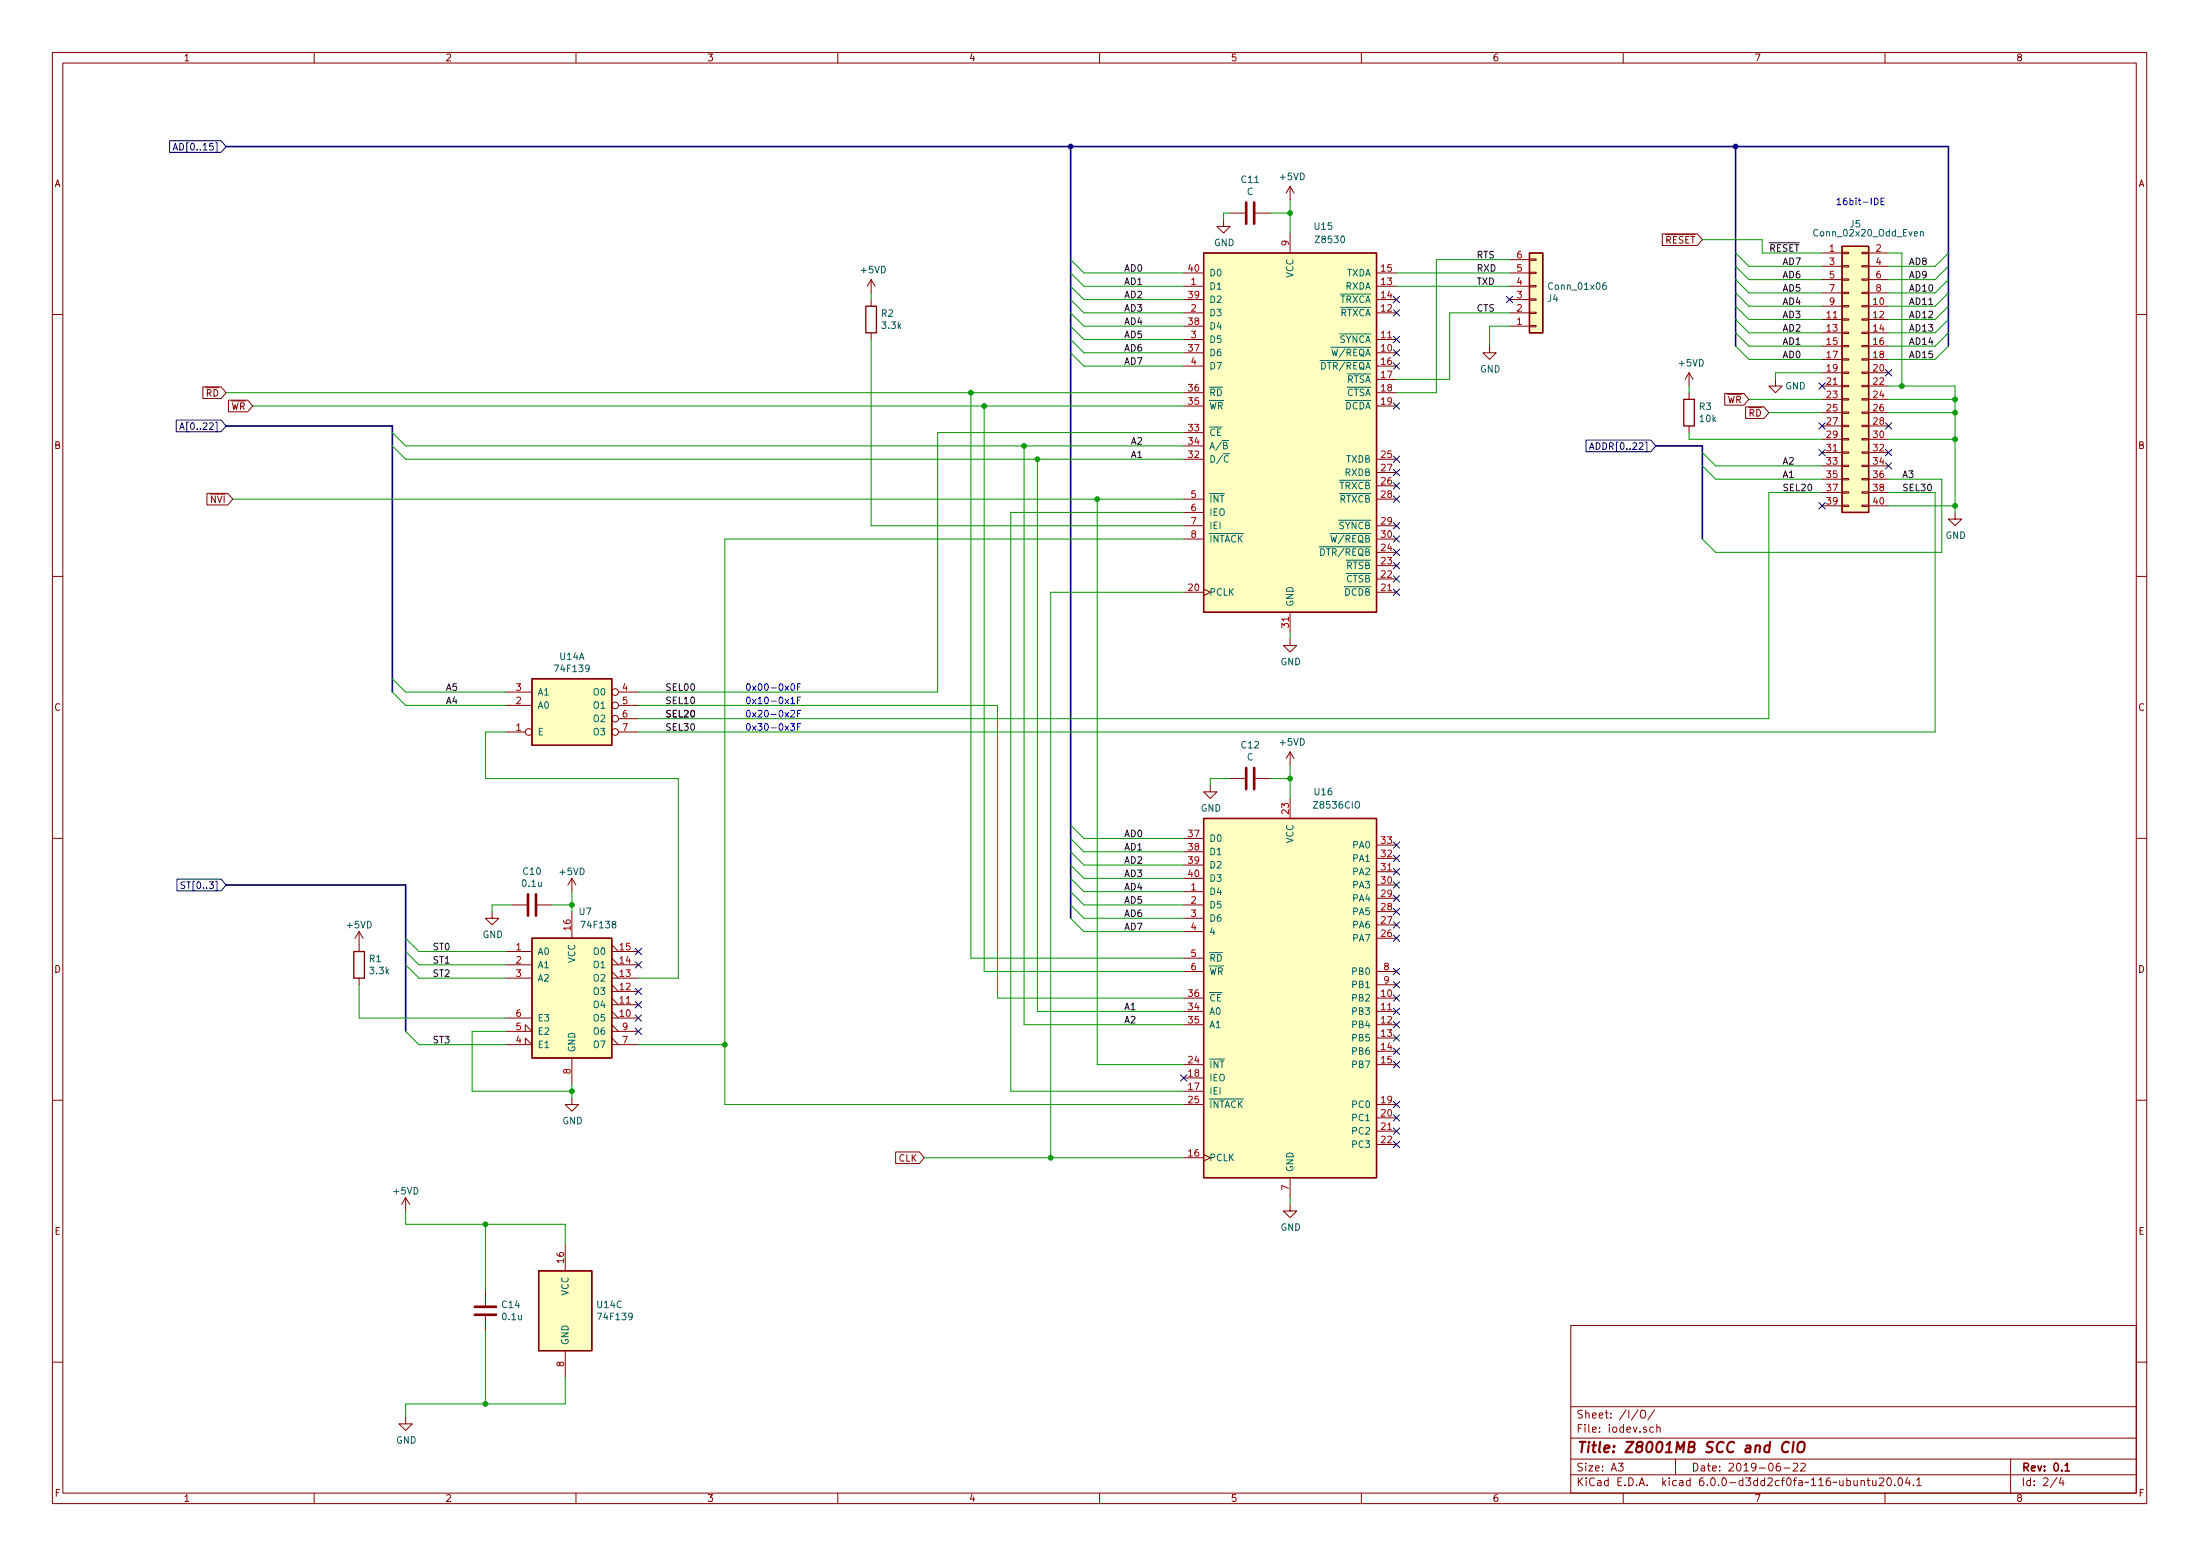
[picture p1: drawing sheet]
<svg xmlns="http://www.w3.org/2000/svg" width="420mm" height="297mm" viewBox="0 0 420 297" stroke-linecap="round" stroke-linejoin="round" font-family="sans-serif">
<g fill="none" stroke="#840000" stroke-width=".19">
<path d="M10 10h400v277h-400zM12 12h396v273h-396zM60 10v2M110 10v2M160 10v2M210 10v2M260 10v2M310 10v2M360 10v2M246.4 35.6v2.5M246.4 35.6l-.8 1.3M246.4 35.6l.7 1.3"/>
<path d="M166.4 53.4l-.8 1.2M166.4 53.4v2.5M166.4 57.2v1.3M166.4 53.4l.7 1.2M226.1 54.6h3.8M226.1 59.7h3.8M226.1 57.2h3.8M226.1 52.1h3.8M233.7 41.9v1.3h1.2l-1.2 1.3-1.3-1.3h1.3M234.9 40.7h2.8M239.8 40.7h2.8M246.4 44.5v3.8"/>
<path d="M262.9 54.6h3.8M262.9 59.7h3.8M262.9 57.2h3.8M262.9 52.1h3.8M288.3 54.6h3.8M288.3 59.7h3.8M288.3 57.2h3.8M288.3 52.1h3.8M288.3 49.6h3.8M292.1 49.4h1.3v.3h-1.3zM292.1 52h1.3v.2h-1.3zM292.1 54.5h1.3v.3h-1.3z"/>
<path d="M292.1 57.1h1.3v.2h-1.3zM292.1 59.6h1.3v.3h-1.3zM317.5 44.6h6.7l.9 1.2-.9 1.1h-6.7zM348 48.3h3.8M348 58.5h3.8M348 50.8h3.8M348 53.4h3.8M348 55.9h3.8M351.8 58.3h1.3v.3h-1.3zM351.8 55.8h1.3v.2h-1.3zM351.8 53.2h1.3v.3h-1.3zM351.8 50.7h1.3v.3h-1.3z"/>
<path d="M351.8 48.2h1.3v.2h-1.3zM355.6 58.3h1.3v.3h-1.3zM355.6 55.8h1.3v.2h-1.3zM355.6 53.2h1.3v.3h-1.3zM355.6 50.7h1.3v.3h-1.3zM355.6 48.2h1.3v.2h-1.3zM356.9 48.3h3.8M356.9 58.5h3.8M356.9 50.8h3.8M356.9 53.4h3.8M356.9 55.9h3.8M10 60h2"/>
<path d="M38.7 73.9h3.5l1 1.1-1 1.1h-3.5zM43.6 76.4h3.7l1 1.1-1 1.1h-3.7zM166.4 63.5v1.3M226.1 67.3h3.8M226.1 64.8h3.8M226.1 69.9h3.8M226.1 75h3.8M226.1 77.5h3.8M226.1 62.3h3.8M262.9 67.3h3.8M262.9 64.8h3.8M262.9 69.9h3.8"/>
<path d="M262.9 72.4h3.8M262.9 75h3.8M262.9 77.5h3.8M284.5 66.1v1.2h1.2l-1.2 1.3-1.3-1.3h1.3M288.3 62.3h3.8M292.1 62.1h1.3v.3h-1.3zM322.6 71.2v2.5M322.6 75v1.2M322.6 71.2l-.8 1.2M322.6 71.2l.7 1.2M329.4 75.1h3.7l.9 1.1-.9 1.1h-3.7zM333.4 77.7h3.5l.9 1.1-.9 1.1h-3.5z"/>
<path d="M339.1 72.4v1.3h1.3l-1.3 1.3-1.3-1.3h1.3M348 61h3.8M348 63.5h3.8M348 66.1h3.8M348 68.6h3.8M348 71.2h3.8M348 73.7h3.8M348 76.2h3.8M348 78.8h3.8M351.8 78.6h1.3v.3h-1.3zM351.8 76.1h1.3v.3h-1.3zM351.8 73.6h1.3v.2h-1.3z"/>
<path d="M351.8 71h1.3v.3h-1.3zM351.8 68.5h1.3v.2h-1.3zM351.8 65.9h1.3v.3h-1.3zM351.8 63.4h1.3v.3h-1.3zM351.8 60.9h1.3v.2h-1.3zM355.6 78.6h1.3v.3h-1.3zM355.6 76.1h1.3v.3h-1.3zM355.6 73.6h1.3v.2h-1.3zM355.6 71h1.3v.3h-1.3zM355.6 68.5h1.3v.2h-1.3zM355.6 65.9h1.3v.3h-1.3zM355.6 63.4h1.3v.3h-1.3z"/>
<path d="M355.6 60.9h1.3v.2h-1.3zM356.9 61h3.8M356.9 63.5h3.8M356.9 66.1h3.8M356.9 68.6h3.8M356.9 71.2h3.8M356.9 73.7h3.8M356.9 76.2h3.8M356.9 78.8h3.8M408 60h2M39.5 94.2h4l.9 1.1-.9 1.1h-4zM226.1 87.7h3.8"/>
<path d="M226.1 95.3h3.8M226.1 82.6h3.8M226.1 85.1h3.8M226.1 97.8h3.8M262.9 87.7h3.8M262.9 92.7h3.8M262.9 90.2h3.8M262.9 95.3h3.8M322.6 81.3v1.3M348 81.3h3.8M348 83.9h3.8M348 86.4h3.8"/>
<path d="M348 88.9h3.8M348 91.5h3.8M348 94h3.8M348 96.6h3.8M351.8 96.4h1.3v.3h-1.3zM351.8 93.9h1.3v.2h-1.3zM351.8 91.3h1.3v.3h-1.3zM351.8 88.8h1.3v.3h-1.3zM351.8 86.3h1.3v.2h-1.3zM351.8 83.7h1.3v.3h-1.3zM351.8 81.2h1.3v.2h-1.3zM355.6 96.4h1.3v.3h-1.3z"/>
<path d="M355.6 93.9h1.3v.2h-1.3zM355.6 91.3h1.3v.3h-1.3zM355.6 88.8h1.3v.3h-1.3zM355.6 86.3h1.3v.2h-1.3zM355.6 83.7h1.3v.3h-1.3zM355.6 81.2h1.3v.2h-1.3zM356.9 81.3h3.8M356.9 83.9h3.8M356.9 86.4h3.8M356.9 88.9h3.8M356.9 91.5h3.8M356.9 94h3.8"/>
<path d="M356.9 96.6h3.8M373.4 97.8v1.3h1.2l-1.2 1.3-1.3-1.3h1.3M10 110h2M226.1 113.1h3.8M226.1 100.4h3.8M226.1 102.9h3.8M229.9 112.4l1.2 .7-1.2 .6M246.4 116.9v3.8M262.9 113.1h3.8M262.9 110.5h3.8M262.9 108h3.8M262.9 105.4h3.8"/>
<path d="M262.9 100.4h3.8M262.9 102.9h3.8M408 110h2M96.5 139.7h3.8M96.5 134.7h5.1M96.5 132.1h5.1M118.1 139.7h3.8M118.1 134.7h3.8M118.1 132.1h3.8M118.1 137.2h3.8M246.4 122v1.2h1.2l-1.2 1.3-1.3-1.3h1.3M231.1 149.9v1.3h1.3l-1.3 1.2-1.2-1.2h1.2"/>
<path d="M234.9 148.6h2.8M239.8 148.6h2.8M246.4 143.5v2.6M246.4 152.4v3.8M246.4 143.5l-.8 1.3M246.4 143.5l.7 1.3M10 160h2M68.6 177.8v3.8M68.6 177.8l-.8 1.3M68.6 177.8l.7 1.3M94 174v1.3h1.2l-1.2 1.3-1.3-1.3h1.3M97.8 172.8h2.8"/>
<path d="M102.6 172.8h2.8M109.2 167.7v2.5M109.2 174v5.1M109.2 167.7l-.7 1.2M109.2 167.7l.8 1.2M226.1 160.1h3.8M226.1 170.2h3.8M226.1 172.8h3.8M226.1 175.3h3.8M226.1 162.6h3.8M226.1 165.1h3.8M226.1 177.8h3.8"/>
<path d="M226.1 167.7h3.8M262.9 179.1h3.8M262.9 176.6h3.8M262.9 174h3.8M262.9 171.5h3.8M262.9 168.9h3.8M262.9 166.4h3.8M262.9 163.9h3.8M262.9 161.3h3.8M408 160h2M68.6 186.7v1.3M96.5 199.4h5.1l-1.3-1.2v1.2"/>
<path d="M96.5 196.9h5.1l-1.3-1.3v1.3M96.5 181.6h5.1M96.5 194.3h5.1M96.5 186.7h5.1M96.5 184.2h5.1M116.8 181.6h5.1M116.8 194.3h5.1M116.8 193.1l1.3 1.2M116.8 191.8h5.1M116.8 190.5l1.3 1.3M116.8 189.3h5.1M116.8 188l1.3 1.3"/>
<path d="M116.8 186.7h5.1M116.8 185.5l1.3 1.2M116.8 184.2h5.1M116.8 182.9l1.3 1.3M116.8 180.4l1.3 1.2M116.8 199.4h5.1M116.8 196.9h5.1M116.8 198.2l1.3 1.2M116.8 195.6l1.3 1.3M226.1 190.5h3.8M226.1 193.1h3.8M226.1 195.6h3.8"/>
<path d="M226.1 182.9h3.8M226.1 185.5h3.8M262.9 190.5h3.8M262.9 193.1h3.8M262.9 195.6h3.8M262.9 198.2h3.8M262.9 185.5h3.8M262.9 188h3.8M10 210h2M109.2 209.6v1.3h1.3l-1.3 1.2-1.3-1.2h1.3M109.2 202v5M171.1 219.9h4.5l.9 1.1-.9 1.1h-4.5z"/>
<path d="M226.1 203.2h3.8M226.1 208.3h3.8M226.1 205.8h3.8M226.1 210.9h3.8M262.9 200.7h3.8M262.9 203.2h3.8M262.9 210.9h3.8M262.9 213.4h3.8M262.9 215.9h3.8M262.9 218.5h3.8M408 210h2M77.5 228.6l-.8 1.3"/>
<path d="M77.5 228.6v2.6M77.5 228.6l.7 1.3M107.9 237.5v5.1M226.1 221h3.8M229.9 220.4l1.2 .6-1.2 .7M246.4 229.9v1.3h1.2l-1.2 1.2-1.3-1.2h1.3M246.4 224.8v3.8M92.7 246.4v2.8M92.7 251.2v2.8M107.9 257.8v5.1M300 253h108v32h-108zM10 260h2"/>
<path d="M77.5 270.5v1.3h1.2l-1.2 1.3-1.3-1.3h1.3M300 278.5h108M300 274.5h108M300 268.5h108M309.1 279.3h.9l-.5 .6 .4 .1v.7l-.2 .1-.6-.1M312.9 269.1l-1.3 2M313.3 269.4a.5 .5 0 0 1 .6-.2 .5 .5 0 0 1 .4 .5v.5a.5 .5 0 0 1-.5 .5 .5 .5 0 0 1-.5-.5zM315.8 272.5l-.4-.1-.3 .3 .1 .6h.6M316 269.1l-1.3 2M316.4 272.6l.2-.2 .4 .1 .1 .9M316.4 271.9v1.5M320 278.5v3"/>
<path d="M339.9 279.3a.6 .6 0 0 0-.7 .7v.5l.2 .2 .4 .1 .2-.1 .1-.5-.2-.2-.4-.1-.3 .3M342.5 279.5l.6-.2 .2 .2 .1 .2-1 1.1h1M343.9 279.5l.6-.2 .2 .2 .1 .2-1 1.1h1M384 278.5v6.5M408 260h2M60 285v2M110 285v2M160 285v2M210 285v2M260 285v2M300 281.5h108M310 285v2"/>
<path d="M340.7 280.2h1.2M355.4 282.8l.2-.2 .4 .1 .1 .9M355.4 282.6v1M356.6 282.6h.5M356.8 282.1v1.3l.3 .2M357.6 282.6l.1 .9 .4 .1 .2-.1M358.3 282.6v1M358.9 282.3l.6-.2 .2 .2 .1 .2-.9 1.1h.9M360 285v2M360.6 282.2l.1-.1a.8 .8 0 0 1 .5 .8 .8 .8 0 0 1-.5 .7 .99 .99 0 0 1-.1-1.4zM361.9 283.5v.1M362.7 282.2l.2-.1a.8 .8 0 0 1 .5 .8 .8 .8 0 0 1-.5 .7 1 1 0 0 1-.2-1.4z"/>
<path d="M364.3 282l-.4 1.1h1M364.6 282.6v1M365.4 283.5v.1M366.1 282.5l.4-.4v1.5M366.1 283.6h.8M392.9 282l-1.3 2M393.6 282l-.3 1.1h.9M394 282.6v1"/>
<circle cx="101" cy="139.7" r=".63"/>
<circle cx="117.5" cy="139.7" r=".63"/>
<circle cx="117.5" cy="137.2" r=".63"/>
<circle cx="117.5" cy="132.1" r=".63"/>
<circle cx="117.5" cy="134.7" r=".63"/>
</g>
<path d="M394.4 279.7l.4-.4v1.5M394.4 280.8h.9" fill="none" stroke="#840000" stroke-width=".3"/>
<path d="M341.7 275.4a.88 .88 0 0 0-1 0 .88 .88 0 0 0-.4 1 .69 .69 0 0 0 .3 .8 .69 .69 0 0 0 .9-.1M342.6 275.2l-.3 2M343.5 275.5a.69 .69 0 0 1 1.1 0 1.47 1.47 0 0 1-.6 1.7l-.5-.1a1.49 1.49 0 0 1 0-1.6z" fill="none" stroke="#840000" stroke-width=".4"/>
<g fill="#ffffc2" stroke="#ffffc2" stroke-width=".19">
<path d="M101.6 129.6h15.2v12.7h-15.2z"/>
<path d="M102.9 242.6h10.1v15.2h-10.1z"/>
<path d="M229.9 48.3h33v68.6h-33z"/>
<path d="M101.6 179.1h15.2v22.9h-15.2z"/>
<path d="M292.1 48.3h2.5v15.2h-2.5z"/>
<path d="M229.9 156.2h33v68.6h-33z"/>
<path d="M351.8 47h5.1v50.8h-5.1z"/>
</g>
<path d="M165.4 58.5h2v5h-2zM229.9 48.3h33v68.6h-33zM292.1 48.3h2.5v15.2h-2.5zM351.8 47h5.1v50.8h-5.1zM321.6 76.2h2v5.1h-2zM101.6 129.6h15.2v12.7h-15.2zM229.9 156.2h33v68.6h-33zM101.6 179.1h15.2v22.9h-15.2zM67.6 181.6h2v5.1h-2zM102.9 242.6h10.1v15.2h-10.1z" fill="none" stroke="#840000" stroke-width=".25"/>
<path d="M238 38.6v4.1M239.5 38.6v4.1M238 146.6v4.1M239.5 146.6v4.1M100.8 170.7v4.1M102.4 170.7v4.1M90.7 251h4M90.7 249.5h4" fill="none" stroke="#840000" stroke-width=".51"/>
<path d="M306.7 54h-.4l-.2 .3v.7l.2 .2 .4-.1 .1-.4-.1-.2h-.4l-.2 .2M366.8 44.3l.1-.1 .3 .1 .1 .8M366.8 44.2v.9M231.3 87a.64 .64 0 0 1 .7 .6 .64 .64 0 0 1-.7 .6zM233.4 86.9l-1 1.6M234.6 87.1a.6 .6 0 0 0-.8 .4 .6 .6 0 0 0 .5 .7l.3-.1M257 112.4a.64 .64 0 0 1 .8 .6 .64 .64 0 0 1-.8 .6zM259 112.5a.6 .6 0 0 0-.8 .4 .6 .6 0 0 0 .6 .7l.2-.1M259.6 112.4a.64 .64 0 0 1 .7 .6 .64 .64 0 0 1-.7 .6zM260.8 113l.6-.1v-.4l-.6-.1v1.2h.5l.2-.1 .1-.3-.3-.2" fill="none" stroke="#006464" stroke-width=".19"/>
<g fill="none" stroke="#000084" stroke-width=".19">
<path d="M32.4 26.9h9.8l1 1.1-1 1.1h-9.8zM33.1 28.6l.4-1.2 .4 1.2M33.2 28.3h.6M266.1 59.1l1.2 1.2M266.1 56.6l1.2 1.2M267.3 59.1l-1.2 1.2M267.3 56.6l-1.2 1.2M287.7 56.6l1.2 1.2M288.9 56.6l-1.2 1.2M266.1 76.9l1.2 1.2M266.1 69.3l1.2 1.2M266.1 66.7l1.2 1.3"/>
<path d="M266.1 64.2l1.2 1.2M267.3 76.9l-1.2 1.2M267.3 69.3l-1.2 1.2M267.3 66.7l-1.2 1.3M267.3 64.2l-1.2 1.2M347.4 73.1l1.2 1.2M348.6 73.1l-1.2 1.2M360.1 70.5l1.2 1.3M361.3 70.5l-1.2 1.3M33.7 80.2h8.5l1 1.1-1 1.1h-8.5zM34.3 82l.5-1.3 .4 1.3M34.5 81.6h.6"/>
<path d="M266.1 87.1l1.2 1.2M266.1 92.1l1.2 1.3M266.1 94.7l1.2 1.2M266.1 99.8l1.2 1.2M266.1 89.6l1.2 1.2M267.3 87.1l-1.2 1.2M267.3 92.1l-1.2 1.3M267.3 94.7l-1.2 1.2M267.3 99.8l-1.2 1.2M267.3 89.6l-1.2 1.2M302.9 84h12.4l.9 1.1-.9 1.1h-12.4zM303.6 85.8l.4-1.3 .4 1.3"/>
<path d="M303.7 85.4h.6M347.4 85.8l1.2 1.2M347.4 80.7l1.2 1.2M347.4 95.9l1.2 1.3M348.6 85.8l-1.2 1.2M348.6 80.7l-1.2 1.2M348.6 95.9l-1.2 1.3M360.1 80.7l1.2 1.2M360.1 85.8l1.2 1.2M360.1 88.3l1.2 1.2M361.3 80.7l-1.2 1.2M361.3 88.3l-1.2 1.2"/>
<path d="M361.3 85.8l-1.2 1.2M266.1 112.5l1.2 1.2M266.1 109.9l1.2 1.2M266.1 107.4l1.2 1.2M266.1 104.8l1.2 1.3M266.1 102.3l1.2 1.2M267.3 112.5l-1.2 1.2M267.3 109.9l-1.2 1.2M267.3 107.4l-1.2 1.2M267.3 104.8l-1.2 1.3M267.3 102.3l-1.2 1.2M33.8 167.8h8.4l1 1.1-1 1.2h-8.4z"/>
<path d="M35.3 168.4l-.5-.1-.2 .3 .1 .3 .5 .2v.4l-.1 .1h-.5M266.1 165.8l1.2 1.2M266.1 176l1.2 1.2M266.1 178.5l1.2 1.2M266.1 173.4l1.2 1.2M266.1 170.9l1.2 1.2M266.1 168.3l1.2 1.3M266.1 163.3l1.2 1.2M266.1 160.7l1.2 1.2M267.3 165.8l-1.2 1.2M267.3 176l-1.2 1.2M267.3 178.5l-1.2 1.2"/>
<path d="M267.3 173.4l-1.2 1.2M267.3 170.9l-1.2 1.2M267.3 168.3l-1.2 1.3M267.3 163.3l-1.2 1.2M267.3 160.7l-1.2 1.2M121.3 191.2l1.2 1.2M121.3 196.3l1.2 1.2M121.3 181l1.2 1.3M121.3 183.6l1.2 1.2M121.3 188.7l1.2 1.2M121.3 193.7l1.2 1.3M122.5 191.2l-1.2 1.2"/>
<path d="M122.5 196.3l-1.2 1.2M122.5 181l-1.2 1.3M122.5 183.6l-1.2 1.2M122.5 188.7l-1.2 1.2M122.5 193.7l-1.2 1.3M266.1 195l1.2 1.2M266.1 192.5l1.2 1.2M266.1 189.9l1.2 1.2M266.1 187.4l1.2 1.2M266.1 184.8l1.2 1.3M266.1 197.5l1.2 1.3M267.3 195l-1.2 1.2"/>
<path d="M267.3 192.5l-1.2 1.2M267.3 189.9l-1.2 1.2M267.3 187.4l-1.2 1.2M267.3 184.8l-1.2 1.3M267.3 197.5l-1.2 1.3M225.5 205.2l1.2 1.2M226.7 205.2l-1.2 1.2M266.1 217.9l1.2 1.2M266.1 215.3l1.2 1.2M266.1 212.8l1.2 1.2M266.1 210.2l1.2 1.3M266.1 202.6l1.2 1.2"/>
<path d="M266.1 200.1l1.2 1.2M267.3 217.9l-1.2 1.2M267.3 215.3l-1.2 1.2M267.3 212.8l-1.2 1.2M267.3 210.2l-1.2 1.3M267.3 202.6l-1.2 1.2M267.3 200.1l-1.2 1.2"/>
</g>
<g fill="none" stroke="#0000c2" stroke-width=".19">
<path d="M358 37.8a.64 .64 0 0 1 .7 .7 .64 .64 0 0 1-.7 .6zM359.2 38.4h.5M359.8 37.8h-.6v1.3h.6M151 138.1h.8l-.5 .5 .4 .2v.5l-.2 .1-.5-.1M151 133.4l.4-.3v1.2M151 135.7l.5-.1 .3 .4-.8 .9h.8M151 134.3h.8M151.1 130.6l.2-.1a.68 .68 0 0 1 .5 .7 .68 .68 0 0 1-.5 .6l-.3-.5zM152.3 131.1h.4M152.3 133.7h.4M152.3 138.8h.4M152.3 136.2h.4"/>
<path d="M152.9 130.5h-.6v1.3M152.9 133.1h-.6v1.2M152.9 138.1h-.6v1.3M152.9 135.6h-.6v1.3"/>
</g>
<path d="M43.2 28h328.9v38.1M204.5 28v147.3M331.5 28v38.1M43.2 81.3h31.7v50.8M316.2 85.1h8.9v17.8M43.2 168.9h34.3v28" fill="none" stroke="#000084" stroke-width=".3"/>
<g fill="none" stroke="#009600" stroke-width=".19">
<path d="M246.4 38.1v6.4M166.4 55.9v1.3M204.5 59.7l2.5 2.6h19.1M204.5 57.2l2.5 2.5h19.1M204.5 52.1l2.5 2.5h19.1M204.5 49.6l2.5 2.5h19.1M204.5 54.6l2.5 2.6h19.1M234.9 40.7h-1.2v1.2M242.6 40.7h3.8M266.7 54.6h21.6M266.7 52.1h21.6M288.3 49.6h-14v25.4h-7.6"/>
<path d="M288.3 59.7h-11.4v12.7h-10.2M325.1 45.8h11.4v2.5h11.5M331.5 53.4l2.5 2.5h14M331.5 55.9l2.5 2.6h14M331.5 58.5l2.5 2.5h14M331.5 48.3l2.5 2.5h14M331.5 50.8l2.5 2.6h14M360.7 48.3h2.5v25.4M372.1 53.4l-2.5 2.5h-8.9M372.1 55.9l-2.5 2.6h-8.9M372.1 58.5l-2.5 2.5h-8.9M372.1 48.3l-2.5 2.5h-8.9"/>
<path d="M372.1 50.8l-2.5 2.6h-8.9M43.2 75h182.9M48.3 77.5h177.8M166.4 64.8v35.6h59.7M185.4 75v107.9h40.7M188 77.5v108h38.1M204.5 67.3l2.5 2.6h19.1M204.5 64.8l2.5 2.5h19.1M204.5 62.3l2.5 2.5h19.1M288.3 62.3h-3.8v3.8M322.6 73.7v1.3M331.5 66.1l2.5 2.5h14"/>
<path d="M331.5 63.5l2.5 2.6h14M331.5 61l2.5 2.5h14M334 76.2h14M337.8 78.8h10.2M348 71.2h-8.9v1.2M360.7 76.2h12.7M360.7 73.7h12.7v24.1M360.7 78.8h12.7M372.1 66.1l-2.5 2.5h-8.9M372.1 63.5l-2.5 2.6h-8.9M372.1 61l-2.5 2.5h-8.9M44.4 95.3h181.7"/>
<path d="M74.9 85.1l2.6 2.6h148.6M74.9 82.6l2.6 2.5h148.6M195.6 85.1v110.5h30.5M198.1 87.7v105.4h28M209.5 95.3v107.9h16.6M226.1 82.6h-47v49.5h-57.2M226.1 97.8h-33.1v110.5h33.1M322.6 82.6v1.3h25.4M325.1 88.9l2.6 2.6h20.3M325.1 86.4l2.6 2.5h20.3M348 94h-10.2v43.2h-215.9M360.7 91.5h10.1v13.9h-43.1l-2.6-2.5"/>
<path d="M360.7 96.6h12.7M360.7 94h8.9v45.7h-247.7M360.7 83.9h12.7M226.1 102.9h-87.7v108h87.7M226.1 113.1h-25.4v107.9M74.9 129.6l2.6 2.5h19M74.9 132.1l2.6 2.6h19M96.5 139.7h-3.8v8.9h36.8v38.1h-7.6M121.9 134.7h68.6v55.8h35.6M246.4 120.7v1.3M204.5 157.5l2.5 2.6h19.1M234.9 148.6h-3.8v1.3"/>
<path d="M242.6 148.6h3.8M246.4 146.1v6.3M77.5 179.1l2.5 2.5h16.5M97.8 172.8h-3.8v1.2M105.4 172.8h3.8M109.2 170.2v3.8M204.5 170.2l2.5 2.6h19.1M204.5 172.8l2.5 2.5h19.1M204.5 175.3l2.5 2.5h19.1M204.5 165.1l2.5 2.6h19.1M204.5 162.6l2.5 2.5h19.1M204.5 167.7l2.5 2.5h19.1"/>
<path d="M204.5 160.1l2.5 2.5h19.1M68.6 188v6.3h27.9M77.5 184.2l2.5 2.5h16.5M77.5 181.6l2.5 2.6h16.5M77.5 196.9l2.5 2.5h16.5M96.5 196.9h-6.3v11.4h19M121.9 199.4h16.5M109.2 207v2.6M77.5 231.2v2.5h30.4v3.8M92.7 233.7v12.7M176.5 221h49.6M246.4 228.6v1.3"/>
<path d="M92.7 254v14M107.9 262.9v5.1h-30.4v2.5"/>
</g>
<g fill="#009600" stroke="#009600" stroke-width=".19">
<circle cx="109.2" cy="172.8" r=".46"/>
<circle cx="138.4" cy="199.4" r=".46"/>
<circle cx="209.5" cy="95.3" r=".46"/>
<circle cx="195.6" cy="85.1" r=".46"/>
<circle cx="198.1" cy="87.7" r=".46"/>
<circle cx="109.2" cy="208.3" r=".46"/>
<circle cx="92.7" cy="233.7" r=".46"/>
<circle cx="92.7" cy="268" r=".46"/>
<circle cx="246.4" cy="40.7" r=".46"/>
<circle cx="200.7" cy="221" r=".46"/>
<circle cx="188" cy="77.5" r=".46"/>
<circle cx="185.4" cy="75" r=".46"/>
<circle cx="246.4" cy="148.6" r=".46"/>
<circle cx="373.4" cy="96.6" r=".46"/>
<circle cx="373.4" cy="76.2" r=".46"/>
<circle cx="373.4" cy="78.8" r=".46"/>
<circle cx="373.4" cy="83.9" r=".46"/>
<circle cx="363.2" cy="73.7" r=".46"/>
</g>
<g fill="#000084" stroke="#000084" stroke-width=".19">
<circle cx="204.5" cy="28" r=".46"/>
<circle cx="331.5" cy="28" r=".46"/>
</g>
<text font-size="2.8" fill="#840000" x="301" y="277.3">Title: Z8001MB SCC and CIO</text>
<g font-size="2.1" fill="#840000">
<text x="301" y="273.5">File: iodev.sch</text>
<text x="301" y="270.8">Sheet: /I/O/</text>
<text x="301" y="280.9">Size: A3</text>
<text x="323" y="280.9">Date: 2019-06-22</text>
<text x="386" y="280.9">Rev: 0.1</text>
<text x="301" y="283.7">KiCad E.D.A. kicad 6.0.0-d3dd2cf0fa~116~ubuntu20.04.1</text>
<text x="386" y="283.7">Id: 2/4</text>
</g>
<g font-size="1.8" fill="#840000">
<text x="35" y="11.7">1</text>
<text x="85" y="11.7">2</text>
<text x="135" y="11.7">3</text>
<text x="185" y="11.7">4</text>
<text x="235" y="11.7">5</text>
<text x="285" y="11.7">6</text>
<text x="335" y="11.7">7</text>
<text x="385" y="11.7">8</text>
<text x="10.3" y="35.7">A</text>
<text x="408.3" y="35.7">A</text>
<text x="316.6" y="46.5">~{RESET}</text>
<text x="38" y="75.7">~{RD}</text>
<text x="328.4" y="77">~{WR}</text>
<text x="42.7" y="78.2">~{WR}</text>
<text x="332.6" y="79.5">~{RD}</text>
<text x="10.3" y="85.7">B</text>
<text x="408.3" y="85.7">B</text>
<text x="38.9" y="96">~{NVI}</text>
<text x="10.3" y="135.7">C</text>
<text x="408.3" y="135.7">C</text>
<text x="10.3" y="185.7">D</text>
<text x="408.3" y="185.7">D</text>
<text x="171.6" y="221.7">CLK</text>
<text x="10.4" y="235.7">E</text>
<text x="408.4" y="235.7">E</text>
<text x="10.4" y="285.7">F</text>
<text x="35" y="286.7">1</text>
<text x="85" y="286.7">2</text>
<text x="135" y="286.7">3</text>
<text x="185" y="286.7">4</text>
<text x="235" y="286.7">5</text>
<text x="285" y="286.7">6</text>
<text x="335" y="286.7">7</text>
<text x="385" y="286.7">8</text>
<text x="408.4" y="285.7">F</text>
</g>
<g font-size="1.8" fill="#000084">
<text x="34.2" y="28.7">AD[0..15]</text>
<text x="35.5" y="82">A[0..22]</text>
<text x="304.7" y="85.9">ADDR[0..22]</text>
<text x="35.5" y="169.7">ST[0..3]</text>
</g>
<g font-size="1.8" fill="#006464">
<text x="237.1" y="34.9">C11</text>
<text x="244.5" y="34.4">+5VD</text>
<text x="238.1" y="37.2">C</text>
<text x="231.8" y="47">GND</text>
<text x="251.1" y="43.9">U15</text>
<text x="251.5" y="46.4">Z8530</text>
<text x="346.8" y="45.1">Conn_02x20_Odd_Even</text>
<text x="353.3" y="43.4">J5</text>
<text x="164.5" y="52.2">+5VD</text>
<text x="230.9" y="52.7">D0</text>
<text x="247" y="53" transform="rotate(-90 247 53)">VCC</text>
<text x="257.1" y="52.7">TXDA</text>
<text x="230.9" y="55.3">D1</text>
<text x="230.9" y="57.8">D2</text>
<text x="254.4" y="57.8">~{TRXCA}</text>
<text x="256.9" y="55.3">RXDA</text>
<text x="295.6" y="57.6">J4</text>
<text x="296" y="55.3">Conn_01x06</text>
<text x="168.3" y="60.5">R2</text>
<text x="168.5" y="62.8">3.3k</text>
<text x="230.9" y="60.4">D3</text>
<text x="230.9" y="65.4">D5</text>
<text x="230.9" y="62.9">D4</text>
<text x="254.3" y="65.4">~{SYNCA}</text>
<text x="254.4" y="60.4">~{RTXCA}</text>
<text x="230.9" y="68">D6</text>
<text x="230.9" y="70.5">D7</text>
<text x="251.3" y="70.5">~{DTR/REQA}</text>
<text x="253.2" y="68">~{W/REQA}</text>
<text x="282.6" y="71.1">GND</text>
<text x="320.7" y="69.9">+5VD</text>
<text x="230.9" y="75.6">~{RD}</text>
<text x="255.7" y="73.1">~{RTSA}</text>
<text x="255.7" y="75.6">~{CTSA}</text>
<text x="340.9" y="74.3">GND</text>
<text x="230.9" y="83.2">~{CE}</text>
<text x="230.9" y="78.1">~{WR}</text>
<text x="255.4" y="78.1">~{DCDA}</text>
<text x="324.5" y="78.2">R3</text>
<text x="324.7" y="80.6">10k</text>
<text x="230.9" y="85.8">A/~{B}</text>
<text x="257.1" y="88.3">TXDB</text>
<text x="230.9" y="95.9">~{INT}</text>
<text x="254.4" y="93.4">~{TRXCB}</text>
<text x="254.4" y="95.9">~{RTXCB}</text>
<text x="256.9" y="90.8">RXDB</text>
<text x="230.9" y="98.5">IEO</text>
<text x="230.9" y="101">IEI</text>
<text x="254.3" y="101">~{SYNCB}</text>
<text x="230.9" y="103.5">~{INTACK}</text>
<text x="251.3" y="106.1">~{DTR/REQB}</text>
<text x="253.2" y="103.5">~{W/REQB}</text>
<text x="371.5" y="102.9">GND</text>
<text x="230.9" y="113.7">PCLK</text>
<text x="255.7" y="111.2">~{CTSB}</text>
<text x="255.7" y="108.6">~{RTSB}</text>
<text x="247" y="115.9" transform="rotate(-90 247 115.9)">GND</text>
<text x="107" y="126">U14A</text>
<text x="106.2" y="128.3">74F139</text>
<text x="244.5" y="127">GND</text>
<text x="102.6" y="135.3">A0</text>
<text x="102.6" y="132.8">A1</text>
<text x="113.5" y="132.8">O0</text>
<text x="113.5" y="135.3">O1</text>
<text x="113.5" y="137.8">O2</text>
<text x="102.6" y="140.4">E</text>
<text x="113.5" y="140.4">O3</text>
<text x="237.1" y="142.9">C12</text>
<text x="244.5" y="142.3">+5VD</text>
<text x="238.1" y="145.2">C</text>
<text x="229.3" y="154.9">GND</text>
<text x="251.1" y="151.8">U16</text>
<text x="251.2" y="154.3">Z8536CIO</text>
<text x="230.9" y="160.7">D0</text>
<text x="247" y="161" transform="rotate(-90 247 161)">VCC</text>
<text x="258.4" y="162">PA0</text>
<text x="100" y="167">C10</text>
<text x="107" y="167">+5VD</text>
<text x="230.9" y="163.2">D1</text>
<text x="230.9" y="165.8">D2</text>
<text x="258.4" y="167">PA2</text>
<text x="258.4" y="164.5">PA1</text>
<text x="99.8" y="169.3">0.1u</text>
<text x="230.9" y="170.9">D4</text>
<text x="230.9" y="173.4">D5</text>
<text x="230.9" y="168.3">D3</text>
<text x="258.4" y="172.1">PA4</text>
<text x="258.4" y="169.6">PA3</text>
<text x="66.3" y="177.2">+5VD</text>
<text x="92.1" y="179.1">GND</text>
<text x="110.6" y="174.7">U7</text>
<text x="111.3" y="177.2">74F138</text>
<text x="230.9" y="175.9">D6</text>
<text x="230.9" y="178.5">4</text>
<text x="258.4" y="179.7">PA7</text>
<text x="258.4" y="177.2">PA6</text>
<text x="258.4" y="174.7">PA5</text>
<text x="70.5" y="183.7">R1</text>
<text x="70.7" y="186">3.3k</text>
<text x="102.6" y="182.3">A0</text>
<text x="102.6" y="184.8">A1</text>
<text x="109.9" y="183.9" transform="rotate(-90 109.9 183.9)">VCC</text>
<text x="113.5" y="184.8">O1</text>
<text x="113.5" y="182.3">O0</text>
<text x="230.9" y="183.6">~{RD}</text>
<text x="102.6" y="187.4">A2</text>
<text x="113.5" y="189.9">O3</text>
<text x="113.5" y="187.4">O2</text>
<text x="230.9" y="191.2">~{CE}</text>
<text x="230.9" y="186.1">~{WR}</text>
<text x="258.4" y="191.2">PB2</text>
<text x="258.4" y="186.1">PB0</text>
<text x="258.4" y="188.6">PB1</text>
<text x="102.6" y="197.5">E2</text>
<text x="102.6" y="195">E3</text>
<text x="113.5" y="195">O5</text>
<text x="113.5" y="192.4">O4</text>
<text x="113.5" y="197.5">O6</text>
<text x="230.9" y="193.7">A0</text>
<text x="230.9" y="196.3">A1</text>
<text x="258.4" y="193.7">PB3</text>
<text x="258.4" y="196.3">PB4</text>
<text x="102.6" y="200.1">E1</text>
<text x="109.9" y="201" transform="rotate(-90 109.9 201)">GND</text>
<text x="113.5" y="200.1">O7</text>
<text x="230.9" y="203.9">~{INT}</text>
<text x="258.4" y="198.8">PB5</text>
<text x="258.4" y="201.3">PB6</text>
<text x="258.4" y="203.9">PB7</text>
<text x="230.9" y="209">IEI</text>
<text x="230.9" y="206.4">IEO</text>
<text x="107.4" y="214.6">GND</text>
<text x="230.9" y="211.5">~{INTACK}</text>
<text x="258.4" y="211.5">PC0</text>
<text x="258.4" y="214">PC1</text>
<text x="230.9" y="221.7">PCLK</text>
<text x="258.4" y="216.6">PC2</text>
<text x="258.4" y="219.1">PC3</text>
<text x="247" y="223.8" transform="rotate(-90 247 223.8)">GND</text>
<text x="75.2" y="228">+5VD</text>
<text x="244.5" y="234.9">GND</text>
<text x="95.9" y="249.7">C14</text>
<text x="108.6" y="247.4" transform="rotate(-90 108.6 247.4)">VCC</text>
<text x="114.1" y="249.7">U14C</text>
<text x="96" y="252">0.1u</text>
<text x="108.6" y="256.8" transform="rotate(-90 108.6 256.8)">GND</text>
<text x="114.4" y="252">74F139</text>
<text x="75.6" y="275.6">GND</text>
</g>
<g font-size="1.8" fill="#0000c2">
<text x="350.5" y="39.1">16bit-IDE</text>
<text x="142.2" y="131.9">0x00-0x0F</text>
<text x="142.2" y="134.4">0x10-0x1F</text>
<text x="142.2" y="136.9">0x20-0x2F</text>
<text x="142.2" y="139.5">0x30-0x3F</text>
</g>
<g font-size="1.8" fill="#a90000">
<text x="246.1" y="46.9" transform="rotate(-90 246.1 46.9)">9</text>
<text x="227" y="51.9">40</text>
<text x="263.8" y="51.9">15</text>
<text x="289.7" y="51.9">5</text>
<text x="289.7" y="49.3">6</text>
<text x="349.4" y="48">1</text>
<text x="349.4" y="50.6">3</text>
<text x="349.4" y="53.1">5</text>
<text x="358.3" y="48">2</text>
<text x="358.3" y="50.6">4</text>
<text x="358.3" y="53.1">6</text>
<text x="227" y="56.9">39</text>
<text x="227.5" y="54.4">1</text>
<text x="227.5" y="59.5">2</text>
<text x="263.8" y="59.5">12</text>
<text x="263.8" y="54.4">13</text>
<text x="263.8" y="56.9">14</text>
<text x="289.7" y="59.5">2</text>
<text x="289.7" y="56.9">3</text>
<text x="289.7" y="54.4">4</text>
<text x="349.4" y="55.7">7</text>
<text x="349.4" y="58.2">9</text>
<text x="357.8" y="58.2">10</text>
<text x="358.3" y="55.7">8</text>
<text x="227" y="62">38</text>
<text x="227.5" y="64.6">3</text>
<text x="263.8" y="64.6">11</text>
<text x="289.7" y="62">1</text>
<text x="348.9" y="60.7">11</text>
<text x="348.9" y="63.3">13</text>
<text x="348.9" y="65.8">15</text>
<text x="357.8" y="60.7">12</text>
<text x="357.8" y="63.3">14</text>
<text x="357.8" y="65.8">16</text>
<text x="227" y="67.1">37</text>
<text x="227.5" y="69.6">4</text>
<text x="263.8" y="67.1">10</text>
<text x="263.8" y="69.6">16</text>
<text x="348.9" y="68.4">17</text>
<text x="348.9" y="70.9">19</text>
<text x="357.8" y="68.4">18</text>
<text x="357.8" y="70.9">20</text>
<text x="227" y="77.3">35</text>
<text x="227" y="74.7">36</text>
<text x="263.8" y="72.2">17</text>
<text x="263.8" y="74.7">18</text>
<text x="263.8" y="77.3">19</text>
<text x="348.9" y="73.4">21</text>
<text x="348.9" y="76">23</text>
<text x="357.8" y="73.4">22</text>
<text x="357.8" y="76">24</text>
<text x="227" y="82.3">33</text>
<text x="348.9" y="78.5">25</text>
<text x="348.9" y="81.1">27</text>
<text x="348.9" y="83.6">29</text>
<text x="357.8" y="78.5">26</text>
<text x="357.8" y="81.1">28</text>
<text x="357.8" y="83.6">30</text>
<text x="227" y="87.4">32</text>
<text x="227" y="84.9">34</text>
<text x="263.8" y="87.4">25</text>
<text x="263.8" y="90">27</text>
<text x="348.9" y="86.1">31</text>
<text x="348.9" y="88.7">33</text>
<text x="357.8" y="86.1">32</text>
<text x="357.8" y="88.7">34</text>
<text x="227.5" y="95">5</text>
<text x="263.8" y="92.5">26</text>
<text x="263.8" y="95">28</text>
<text x="348.9" y="91.2">35</text>
<text x="348.9" y="93.8">37</text>
<text x="357.8" y="91.2">36</text>
<text x="357.8" y="93.8">38</text>
<text x="227.5" y="97.6">6</text>
<text x="227.5" y="100.1">7</text>
<text x="263.8" y="100.1">29</text>
<text x="348.9" y="96.3">39</text>
<text x="357.8" y="96.3">40</text>
<text x="227.5" y="102.7">8</text>
<text x="263.8" y="107.7">23</text>
<text x="263.8" y="105.2">24</text>
<text x="263.8" y="102.7">30</text>
<text x="227" y="112.8">20</text>
<text x="263.8" y="112.8">21</text>
<text x="263.8" y="110.3">22</text>
<text x="246.1" y="119.8" transform="rotate(-90 246.1 119.8)">31</text>
<text x="98.6" y="131.9">3</text>
<text x="118.9" y="131.9">4</text>
<text x="98.6" y="134.4">2</text>
<text x="118.9" y="134.4">5</text>
<text x="118.9" y="136.9">6</text>
<text x="98.6" y="139.5">1</text>
<text x="118.9" y="139.5">7</text>
<text x="246.1" y="155.3" transform="rotate(-90 246.1 155.3)">23</text>
<text x="227" y="159.8">37</text>
<text x="263.8" y="161.1">33</text>
<text x="227" y="162.3">38</text>
<text x="227" y="164.9">39</text>
<text x="227" y="167.4">40</text>
<text x="263.8" y="166.2">31</text>
<text x="263.8" y="163.6">32</text>
<text x="227.5" y="170">1</text>
<text x="227.5" y="172.5">2</text>
<text x="263.8" y="173.8">28</text>
<text x="263.8" y="171.2">29</text>
<text x="263.8" y="168.7">30</text>
<text x="109" y="177.6" transform="rotate(-90 109 177.6)">16</text>
<text x="227.5" y="175">3</text>
<text x="227.5" y="177.6">4</text>
<text x="263.8" y="178.9">26</text>
<text x="263.8" y="176.3">27</text>
<text x="98.6" y="181.4">1</text>
<text x="98.6" y="183.9">2</text>
<text x="118.4" y="183.9">14</text>
<text x="118.4" y="181.4">15</text>
<text x="227.5" y="182.7">5</text>
<text x="227.5" y="185.2">6</text>
<text x="264.3" y="185.2">8</text>
<text x="98.6" y="186.5">3</text>
<text x="118.4" y="191.6">11</text>
<text x="118.4" y="189">12</text>
<text x="118.4" y="186.5">13</text>
<text x="227" y="190.3">36</text>
<text x="263.8" y="190.3">10</text>
<text x="264.3" y="187.7">9</text>
<text x="98.6" y="196.6">5</text>
<text x="98.6" y="194.1">6</text>
<text x="118.4" y="194.1">10</text>
<text x="118.9" y="196.6">9</text>
<text x="227" y="192.8">34</text>
<text x="227" y="195.4">35</text>
<text x="263.8" y="192.8">11</text>
<text x="263.8" y="195.4">12</text>
<text x="263.8" y="197.9">13</text>
<text x="98.6" y="199.2">4</text>
<text x="118.9" y="199.2">7</text>
<text x="227" y="203">24</text>
<text x="263.8" y="200.4">14</text>
<text x="263.8" y="203">15</text>
<text x="109" y="205" transform="rotate(-90 109 205)">8</text>
<text x="227" y="208.1">17</text>
<text x="227" y="205.5">18</text>
<text x="227" y="210.6">25</text>
<text x="263.8" y="210.6">19</text>
<text x="263.8" y="213.1">20</text>
<text x="263.8" y="215.7">21</text>
<text x="227" y="220.8">16</text>
<text x="263.8" y="218.2">22</text>
<text x="246.1" y="227.2" transform="rotate(-90 246.1 227.2)">7</text>
<text x="107.7" y="241.1" transform="rotate(-90 107.7 241.1)">16</text>
<text x="107.7" y="260.9" transform="rotate(-90 107.7 260.9)">8</text>
</g>
<g font-size="1.8" fill="#0f0f0f">
<text x="214.6" y="51.8">AD0</text>
<text x="281.9" y="51.8">RXD</text>
<text x="281.9" y="49.3">RTS</text>
<text x="337.8" y="48">~{RESET}</text>
<text x="340.4" y="53.1">AD6</text>
<text x="340.4" y="50.6">AD7</text>
<text x="364.5" y="53.1">AD9</text>
<text x="364.5" y="50.6">AD8</text>
<text x="214.6" y="59.5">AD3</text>
<text x="214.6" y="56.9">AD2</text>
<text x="214.6" y="54.4">AD1</text>
<text x="281.9" y="54.4">TXD</text>
<text x="281.9" y="59.5">CTS</text>
<text x="340.4" y="55.7">AD5</text>
<text x="340.4" y="58.2">AD4</text>
<text x="364.5" y="58.2">AD11</text>
<text x="364.5" y="55.7">AD10</text>
<text x="214.6" y="62">AD4</text>
<text x="214.6" y="64.5">AD5</text>
<text x="340.4" y="63.3">AD2</text>
<text x="340.4" y="65.8">AD1</text>
<text x="340.4" y="60.7">AD3</text>
<text x="364.5" y="60.7">AD12</text>
<text x="364.5" y="65.8">AD14</text>
<text x="364.5" y="63.3">AD13</text>
<text x="214.6" y="67.1">AD6</text>
<text x="214.6" y="69.6">AD7</text>
<text x="340.4" y="68.4">AD0</text>
<text x="364.5" y="68.4">AD15</text>
<text x="215.9" y="87.4">A1</text>
<text x="215.9" y="84.9">A2</text>
<text x="340.4" y="88.7">A2</text>
<text x="340.4" y="91.2">A1</text>
<text x="340.4" y="93.8">SEL20</text>
<text x="363.2" y="93.8">SEL30</text>
<text x="363.2" y="91.2">A3</text>
<text x="85.1" y="131.9">A5</text>
<text x="127" y="131.9">SEL00</text>
<text x="85.1" y="134.4">A4</text>
<text x="127" y="134.4">SEL10</text>
<text x="127" y="136.9">SEL20</text>
<text x="127" y="139.5">SEL30</text>
<text x="214.6" y="159.8">AD0</text>
<text x="214.6" y="167.4">AD3</text>
<text x="214.6" y="164.9">AD2</text>
<text x="214.6" y="162.3">AD1</text>
<text x="214.6" y="170">AD4</text>
<text x="214.6" y="172.5">AD5</text>
<text x="214.6" y="175">AD6</text>
<text x="214.6" y="177.6">AD7</text>
<text x="82.5" y="181.4">ST0</text>
<text x="82.5" y="183.9">ST1</text>
<text x="82.5" y="186.5">ST2</text>
<text x="214.6" y="195.4">A2</text>
<text x="214.6" y="192.8">A1</text>
<text x="82.5" y="199.2">ST3</text>
</g>
</svg>
